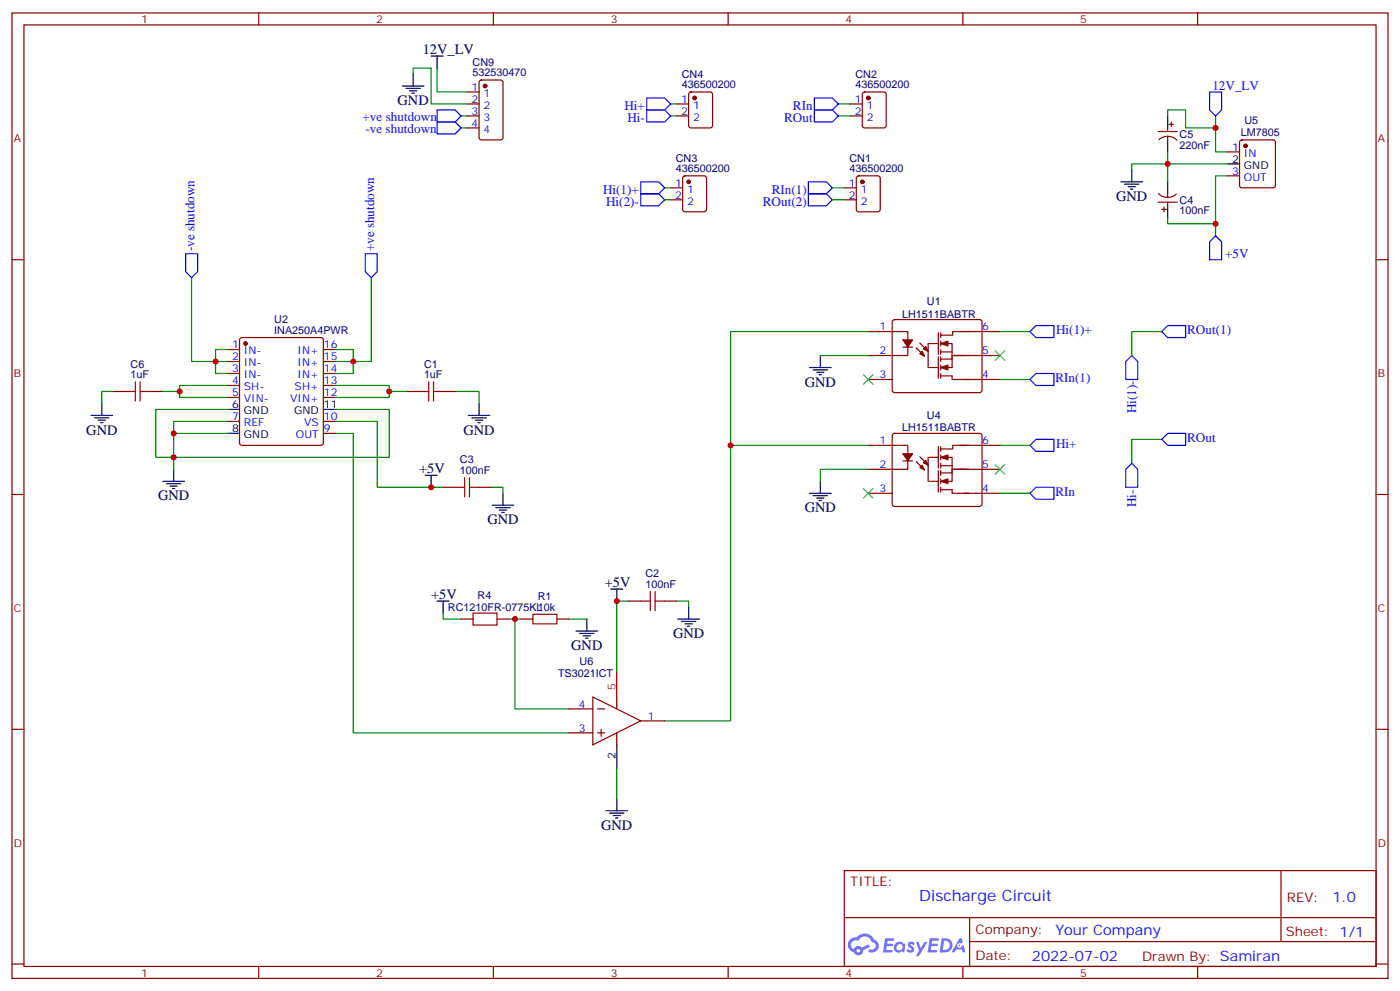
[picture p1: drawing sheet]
<svg xmlns="http://www.w3.org/2000/svg" width="412mm" height="292mm" viewBox="0 0 412 292" stroke-linecap="round" stroke-linejoin="round" font-family="sans-serif">
<g fill="none" stroke="#870000" stroke-width=".35">
<path d="M3.5 3.8h405.4v284.3h-405.4zM7.1 7.3h398.2v277.3h-398.2zM76.2 3.8v3.5M145.3 3.8v3.5M214.5 3.8v3.5M283.6 3.8v3.5M352.8 3.8v3.5M3.5 76.5h3.6M405.3 76.5h3.6M3.5 145.6h3.6M405.3 145.6h3.6M3.5 214.8h3.6"/>
<path d="M405.3 214.8h3.6M248.7 256.4h156.6v28.2h-156.6zM377.3 256.4v20.9M248.7 270.2h156.5M285.6 277.3h119.6M285.6 270.2v14.2M3.5 283.9h3.6M76.2 284.6v3.5M145.3 284.6v3.5M214.5 284.6v3.5M283.6 284.6v3.5M352.8 284.6v3.5"/>
<path d="M405.3 283.9h3.6"/>
</g>
<g fill="#5487ff">
<path d="M267.7 277.6a1.22 1.22 0 0 1 1.7 .2l-.4 .6a.47 .47 0 0 0-.3-.4 .47 .47 0 0 0-.5 .2l.1 .2a1.14 1.14 0 0 1 .8 1.8 1.14 1.14 0 0 1-1.9 0l-.2-.2 .5-.6 .7 .5a.29 .29 0 0 0 .3-.3 .29 .29 0 0 0-.2-.3 1.04 1.04 0 0 1-.6-1.7z"/>
<path d="M260.7 276.3h2.4l.3 .2-.2 .5-1.8 .1-.1 .8h1.5l.3 .4-.3 .4h-1.6l-.2 1.1h1.7l.2 .3-.2 .3-2.6 .1z"/>
<path d="M273.8 276.3h2.4l.3 .2-.1 .5-1.8 .1-.2 .8h1.6l.3 .4-.4 .4h-1.6l-.1 1.1h1.7l.2 .3-.2 .3-2.6 .1z"/>
<path d="M282.6 276.3h.7l.3 1.3-.6 .3a.69 .69 0 0 0-1 .3 .69 .69 0 0 0 .4 .9 .69 .69 0 0 0 .9-.6l.5-.2 .6 2.2h-.8l-.2-.9h-1.8l-.5 .9h-.8z"/>
<path d="M269.8 277.4h.8l.6 1.8 1.1-1.8h.9l-2.6 4.2h-.8l.9-1.5z"/>
<path d="M277.4 276.3l-.6 4.2h1.3a2.11 2.11 0 0 0 2.5-2.1 2.11 2.11 0 0 0-2.5-2.1zM278.1 277.1a1.39 1.39 0 0 1 1.7 1.4 1.39 1.39 0 0 1-1.8 1.3h-.3z"/>
<path d="M263.7 277.9a1.54 1.54 0 0 0-.1 2.2 1.54 1.54 0 0 0 2.2 .1l.6 .3 .3-2.3-.2-.3h-.4a1.49 1.49 0 0 0-2.4 0zM264 278.9a.94 .94 0 0 1 1.8 0 .94 .94 0 0 1-1.8 0z"/>
<path d="M250.4 276.7a2.18 2.18 0 0 0 1.1 3.7 1.44 1.44 0 0 0 1.6 .9 1.44 1.44 0 0 0 1.2-1.4l2-1.1-.5-.7-1.9 1a1.47 1.47 0 0 0-2.4 .4 1.39 1.39 0 0 1-.7-1.9 1.39 1.39 0 0 1 2-.5 2.12 2.12 0 0 1 2.2-1.3 2.12 2.12 0 0 1 1.9 1.7 1.14 1.14 0 0 1 1.1 1.4 1.14 1.14 0 0 1-1.7 .7 .43 .43 0 0 0-.5 .4 .43 .43 0 0 0 .4 .5 1.98 1.98 0 0 0 2.5-1.2 1.98 1.98 0 0 0-1.2-2.6 3.1 3.1 0 0 0-5.3-.6l-.9 .1zM252.3 280a.55 .55 0 0 1 1.1 0 .55 .55 0 0 1-1.1 0z"/>
<circle cx="282.6" cy="278.4" r=".26"/>
</g>
<g fill="none" stroke="#008700" stroke-width=".35">
<path d="M121.7 21.8v-1.8h5.3v10.6h10.6M128.8 20v7.1h8.8M135.8 34.1h1.8M135.8 37.7h1.8M197.6 34.1h1.7M197.6 30.6h1.7M246.9 34.1h3.6M246.9 30.6h3.6M344 34.1v-1.7h5.2v5.3h8.9M358.1 34.1v10.6h3.5M195.8 55.3h1.8M195.8 58.8h1.8"/>
<path d="M245.2 55.3h3.5M245.2 58.8h3.5M344 44.7v8.9M361.6 51.8h-3.5v17.6M361.6 48.3h-28.2v1.7M344 64.1v1.8h14.1M56.4 81.8v24.7h7.1v-3.6h3.5M109.4 81.8v24.7h-10.6M255.8 97.6h-40.6v33.6M294.6 97.6h8.8M342.2 97.6h-8.8v7.1M33.5 115.3h-3.5v3.5"/>
<path d="M52.9 115.3v1.8h14.1M67 106.5h-3.5v3.5h3.5M67 113.5h-14.1v1.8h-5.3M98.8 102.9h5.3v7.1h-5.3M98.8 113.5h15.9v1.8h5.2M114.7 115.3v1.8h-15.9M134.1 115.3h7v3.5M241.7 104.7h14.1M294.6 111.8h8.8M67 120.6h-21.1v14.1h68.8v-14.1h-15.9M67 127.6h-15.8v10.6M67 124.1h-15.8v3.5"/>
<path d="M98.8 124.1h12.3v19.4h19.4M98.8 127.6h5.3v88.2h63.5M255.8 131.2h-40.6v81.1h-19.4M255.8 138.2h-14.1v3.5M294.6 131.2h8.8M342.2 129.4h-8.8v7.1M144.6 143.5h3.6v1.8M294.6 145.3h8.8M185.2 177h-3.5v21.2M199.3 177h3.5v1.8M130.5 180.6v1.7h5.3M149.9 182.3h3.6"/>
<path d="M151.7 182.3v26.5h15.9M167.6 182.3h5.3M181.7 226.4v8.8"/>
</g>
<g fill="none" stroke="#870000" stroke-width=".35">
<path d="M137.6 30.6h3.5M137.6 34.1h3.5M137.6 27.1h3.5M137.6 37.7h3.5M141.3 23.8l.5-.2h5.7l.6 .4 .1 16.5-.5 .6-5.9 .1-.6-.5-.1-16.4zM199.3 30.6h3.5M199.3 34.1h3.5M203.1 27.3l.5-.2h5.6l.6 .4 .1 9.5-.5 .6-5.8 .1-.7-.5-.1-9.4zM250.5 30.6h3.5M250.5 34.1h3.5M254.2 27.3l.5-.2h5.6l.7 .4 .1 9.5-.5 .6-5.9 .1-.6-.5-.1-9.4zM341.1 38.7h5.7"/>
<path d="M344 37.7v1M344.3 36.6h1.4M345 35.9v1.4M197.6 55.3h3.5M197.6 58.8h3.5M201.3 52l.5-.2h5.6l.7 .4v9.5l-.4 .6-5.9 .1-.7-.5v-9.4zM248.7 55.3h3.5M248.7 58.8h3.5M252.5 52l.4-.2h5.7l.6 .4 .1 9.5-.5 .6-5.9 .1-.6-.5-.1-9.4zM341.1 59.5h5.7M341.3 57a3.8 3.8 0 0 0 5.2 .2M341.4 41.1a3.8 3.8 0 0 1 5.3 .2"/>
<path d="M344 40.1v1.1M344 57.1v1M344 59.5v1.1M361.6 44.7h3.5M361.6 51.8h3.5M365.4 41.4l.4-.2h9.2l.5 .2 .2 .5v12.7l-.2 .5-.5 .2h-9.2l-.5-.2-.2-.5v-12.7zM342.2 61.7h1.4M342.9 61v1.4M70.8 99.6l.5-.2h23.2l.5 .2 .2 .5v30.4l-.2 .5-.5 .2h-23.2l-.5-.3-.2-.4v-30.4zM255.8 97.6h11.6v7.1h-11.6M263.1 94.3l.4-.2h25.1l.5 .2 .2 .5v20.1l-.3 .5-.4 .2h-25.1l-.5-.2-.2-.5v-20.1zM276.4 98v6.4"/>
<path d="M277.1 98v1.4M282.6 97.6h12M284 97.6h-3.4v1.1h-3.5M33.5 115.3h3.5M44.1 115.3h3.5M67 102.9h3.6M67 106.5h3.6M67 110h3.6M67 113.5h3.6M67 117.1h3.6M95.2 102.9h3.6M95.2 106.5h3.6"/>
<path d="M95.2 110h3.6M95.2 113.5h3.6M95.2 117.1h3.6M119.9 115.3h3.6M130.5 115.3h3.6M255.8 111.8h7M266 102.2h2.8M269.9 102.4l2.4 2.5M270.9 101l2.5 2.5M273.4 101.2v7M273.6 108.2h2.8M273.6 101.2h2.8"/>
<path d="M276.4 105.1v6.3M277.1 110.7h3.4v1.1h14.1M277.1 101.2h3.4v3.5h3.5h-3.5v1.1h-3.4M277.1 100.5v1.4M277.1 102.9v1.5M277.1 105.1v1.4M277.1 107.5v1.4M277.1 110v1.4M277.1 103.6h3.4M280.5 104.7v3.5h-2.9M282.6 104.7h12M67 124.1h3.6"/>
<path d="M95.2 124.1h3.6M95.2 127.6h3.6M255.8 131.2h11.6v7h-11.6M263.1 127.8l.4-.2h25.1l.5 .2 .2 .5v20.1l-.3 .5-.4 .3h-25.1l-.5-.3-.2-.5v-20.1zM266 135.7h2.8M269.9 135.9l2.4 2.5M270.9 134.5l2.5 2.5M273.4 134.7v7M273.6 134.7h2.8M276.4 131.5v6.4M276.4 138.6v6.3M277.1 134.7h3.4v3.5h3.5h-3.5v1.1h-3.4"/>
<path d="M277.1 131.5v1.4M277.1 134v1.4M277.1 136.5v1.4M277.1 138.6v1.4M277.1 137.2h3.4M280.5 138.2v3.5h-2.9M282.6 138.2h12M282.6 131.2h12M284 131.2h-3.4v1h-3.5M130.5 143.5h3.6M141.1 143.5h3.5M255.8 145.3h7"/>
<path d="M273.6 141.7h2.8M277.1 144.2h3.4v1.1h14.1M277.1 141v1.5M277.1 143.5v1.4M185.2 177h3.5M195.8 177h3.5M135.8 182.3h3.5M146.4 182.3h3.5M153.5 182.3h3.5M164 182.3h3.6M167.6 215.8h7M167.6 208.8h7"/>
<path d="M174.6 205.2l14.1 7.1-14.1 7.1zM176 215.8h2.2M176 208.8h2.2M177.1 214.8v2.1M181.7 205.2v3.6M181.7 215.8v3.6M188.7 212.3h7.1"/>
</g>
<g fill="#870000" stroke="#870000" stroke-width=".35">
<path d="M277.1 141.7l2.1-.7v1.5z"/>
<path d="M277.1 134.7l2.1-.7v1.4z"/>
<path d="M272 136.3l.7-.7 .7 1.4z"/>
<path d="M270.9 137.7l.7-.7 .7 1.4z"/>
<path d="M266 133.6h2.8l-1.4 2.1z"/>
<path d="M277.1 108.2l2.1-.7v1.4z"/>
<path d="M277.1 101.2l2.1-.7v1.4z"/>
<path d="M272 102.8l.7-.7 .7 1.4z"/>
<path d="M270.9 104.2l.7-.7 .7 1.4z"/>
<path d="M266 100.1h2.8l-1.4 2.1z"/>
<circle cx="204.6" cy="28.9" r=".53"/>
<circle cx="255.8" cy="28.9" r=".53"/>
<circle cx="142.9" cy="25.3" r=".53"/>
<circle cx="72.3" cy="101.2" r=".53"/>
<circle cx="366.9" cy="43" r=".53"/>
<circle cx="254" cy="53.6" r=".53"/>
<circle cx="202.8" cy="53.6" r=".53"/>
</g>
<g fill="none" stroke="#00f" stroke-width=".35">
<path d="M128.8 32.4h5.3l1.7 1.7-1.7 1.8h-5.3zM128.8 35.9h5.3l1.7 1.8-1.7 1.7h-5.3zM190.5 32.4h5.3l1.8 1.7-1.8 1.8h-5.3zM190.5 28.9h5.3l1.8 1.7-1.8 1.8h-5.3zM239.9 32.4h5.3l1.7 1.7-1.7 1.8h-5.3zM239.9 28.9h5.3l1.7 1.7-1.7 1.8h-5.3zM356.3 27.1h3.5v5.3l-1.7 1.7-1.8-1.7zM188.7 53.6h5.3l1.8 1.7-1.8 1.8h-5.3zM188.7 57.1h5.3l1.8 1.7-1.8 1.8h-5.3zM238.1 53.6h5.3l1.8 1.7-1.8 1.8h-5.3zM238.1 57.1h5.3l1.8 1.7-1.8 1.8h-5.3zM54.7 74.7h3.5v5.3l-1.8 1.8-1.7-1.8z"/>
<path d="M107.6 74.7h3.5v5.3l-1.7 1.8-1.8-1.8zM358.1 69.4l1.7 1.8v5.3h-3.5v-5.3zM303.4 97.6l1.8-1.7h5.2v3.5h-5.2zM342.2 97.6l1.8-1.7h5.2v3.5h-5.2zM303.4 111.8l1.8-1.8h5.2v3.5h-5.2zM333.4 104.7l1.7 1.8v5.3h-3.5v-5.3zM303.4 131.2l1.8-1.8h5.2v3.5h-5.2zM333.4 136.5l1.7 1.7v5.3h-3.5v-5.3zM342.2 129.4l1.8-1.8h5.2v3.6h-5.2zM303.4 145.3l1.8-1.8h5.2v3.5h-5.2z"/>
</g>
<g fill="none" stroke="#000" stroke-width=".35">
<path d="M127 16.5h3.5M128.8 16.5v3.5M118.5 25.3h6.4M119.6 26h4.2M120.6 26.7h2.2M121.4 27.4h.7M121.7 21.8v3.5M344 34.1v3.6M330.2 53.6h6.3M331.3 54.3h4.2M332.3 55h2.1M333 55.7h.7"/>
<path d="M333.4 50v3.6M344 41.2v3.5M344 53.6v3.5M361.6 48.3h3.5M344 60.6v3.5M30 118.8v3.5M141.1 118.8v3.5M238.5 108.2h6.3M239.5 108.9h4.3M240.6 109.6h2.1M241.3 110.3h.7M241.7 104.7v3.5"/>
<path d="M26.8 122.3h6.4M27.9 123h4.2M28.9 123.8h2.1M29.6 124.5h.7M51.2 138.2v3.5M67 120.6h3.6M67 127.6h3.6M95.2 120.6h3.6M125.2 140h3.6M127 140v3.5M137.9 122.3h6.4M139 123h4.2"/>
<path d="M140.1 123.8h2.1M140.8 124.5h.7M48 141.7h6.3M49 142.5h4.3M50.1 143.2h2.1M50.8 143.9h.7M145 148.8h6.3M146 149.5h4.3M147.1 150.2h2.1M147.8 150.9h.7M148.2 145.3v3.5M238.5 145.3h6.3"/>
<path d="M239.5 146h4.3M240.6 146.7h2.1M241.3 147.4h.7M241.7 141.7v3.6M128.8 177h3.5M130.5 177v3.6M179.9 173.5h3.5M181.7 173.5v3.5M202.8 178.8v3.5M169.7 185.8h6.3M170.7 186.5h4.3M171.8 187.3h2.1"/>
<path d="M172.5 188h.7M172.9 182.3v3.5M199.7 182.3h6.3M200.7 183h4.3M201.8 183.7h2.1M202.5 184.4h.7M181.7 219.4v7M178.5 238.8h6.4M179.6 239.5h4.2M181.7 235.2v3.6M180.6 240.2h2.1M181.3 240.9h.7"/>
</g>
<g fill="none" stroke="#a10000" stroke-width=".35">
<path d="M37 115.3h2.9M39.9 112.5v5.6M41.3 115.3h2.8M41.3 112.5v5.6M123.5 115.3h2.8M126.3 112.5v5.6M127.7 115.3h2.8M127.7 112.5v5.6M134.1 143.5h2.8M136.9 140.7v5.6M138.3 143.5h2.8M138.3 140.7v5.6"/>
<path d="M188.7 177h2.9M191.6 174.2v5.6M193 177h2.8M193 174.2v5.6M139.3 180.6h7.1v3.5h-7.1zM157 180.9h7v2.8h-7z"/>
</g>
<path d="M254.4 110.3l2.8 2.9M257.2 110.3l-2.8 2.9M293.2 103.3l2.8 2.8M296 103.3l-2.8 2.8M293.2 136.8l2.8 2.8M296 136.8l-2.8 2.8M254.4 143.9l2.8 2.8M257.2 143.9l-2.8 2.8" fill="none" stroke="#3c3" stroke-width=".35"/>
<path d="M181.7 198.2v7" fill="none" stroke="#f00" stroke-width=".35"/>
<g fill="#c00">
<circle cx="151.7" cy="182.3" r=".88"/>
<circle cx="51.2" cy="127.6" r=".88"/>
<circle cx="52.9" cy="115.3" r=".88"/>
<circle cx="104.1" cy="106.5" r=".88"/>
<circle cx="63.5" cy="106.5" r=".88"/>
<circle cx="114.7" cy="115.3" r=".88"/>
<circle cx="51.2" cy="134.7" r=".88"/>
<circle cx="127" cy="143.5" r=".88"/>
<circle cx="358.1" cy="65.9" r=".88"/>
<circle cx="358.1" cy="37.7" r=".88"/>
<circle cx="344" cy="48.3" r=".88"/>
<circle cx="181.7" cy="177" r=".88"/>
<circle cx="215.2" cy="131.2" r=".88"/>
</g>
<text font-size="4.6" fill="#00f" x="270.8" y="265.4">Discharge Circuit</text>
<g font-size="4.2">
<text x="124.5" y="15.8">12V_LV</text>
<text x="117.1" y="31">GND</text>
<text x="328.8" y="59.2">GND</text>
<text x="237.1" y="113.9">GND</text>
<text x="25.4" y="128">GND</text>
<text x="136.5" y="128">GND</text>
<text x="123.5" y="139.3">+5V</text>
<text x="46.6" y="147.4">GND</text>
<text x="143.6" y="154.4">GND</text>
<text x="237.1" y="150.9">GND</text>
<text x="178.2" y="172.8">+5V</text>
<text x="127" y="176.3">+5V</text>
<text x="168.3" y="191.5">GND</text>
<text x="198.3" y="188">GND</text>
<text x="177.1" y="244.4">GND</text>
</g>
<g font-size="4.2" fill="#00f">
<text x="392.5" y="265.7">1.0</text>
<text x="310.9" y="275.2">Your Company</text>
<text x="304" y="283">2022-07-02</text>
</g>
<g font-size="3.9" fill="#00f">
<text x="357.1" y="26.6">12V_LV</text>
<text x="106.8" y="35.8">+ve shutdown</text>
<text x="183.9" y="32.4">Hi+</text>
<text x="184.8" y="35.9">Hi-</text>
<text x="231" y="35.9">ROut</text>
<text x="233.6" y="32.4">RIn</text>
<text x="107.7" y="39.3">-ve shutdown</text>
<text x="177.7" y="57.1">Hi(1)+</text>
<text x="227.3" y="57.1">RIn(1)</text>
<text x="178.5" y="60.6">Hi(2)-</text>
<text x="224.7" y="60.6">ROut(2)</text>
<text x="57.3" y="74.1" transform="rotate(-90 57.3 74.1)">-ve shutdown</text>
<text x="110.2" y="74.1" transform="rotate(-90 110.2 74.1)">+ve shutdown</text>
<text x="360.9" y="76.1">+5V</text>
<text x="311.1" y="98.5">Hi(1)+</text>
<text x="349.7" y="98.4">ROut(1)</text>
<text x="310.9" y="112.5">RIn(1)</text>
<text x="334.6" y="121.7" transform="rotate(-90 334.6 121.7)">Hi(1)-</text>
<text x="349.7" y="130.1">ROut</text>
<text x="311.1" y="132">Hi+</text>
<text x="310.9" y="146">RIn</text>
<text x="334.7" y="149.4" transform="rotate(-90 334.7 149.4)">Hi-</text>
</g>
<g font-size="3.9" fill="#800">
<text x="250.5" y="261">TITLE:</text>
<text x="379.1" y="265.7">REV:</text>
<text x="287.4" y="275.2">Company:</text>
<text x="378.7" y="275.8">Sheet: 1/1</text>
<text x="287.4" y="282.9">Date:</text>
<text x="336.4" y="282.9">Drawn By: Samiran</text>
</g>
<g font-size="3.2" fill="#800">
<text x="41.6" y="6.8">1</text>
<text x="110.8" y="6.8">2</text>
<text x="179.9" y="6.8">3</text>
<text x="249.1" y="6.8">4</text>
<text x="318.2" y="6.8">5</text>
<text x="4.1" y="41.9">A</text>
<text x="405.9" y="41.9">A</text>
<text x="4.1" y="111.1">B</text>
<text x="405.9" y="111.1">B</text>
<text x="4.1" y="180.2">C</text>
<text x="405.9" y="180.2">C</text>
<text x="4.1" y="249.3">D</text>
<text x="405.9" y="249.3">D</text>
<text x="41.6" y="287.6">1</text>
<text x="110.8" y="287.6">2</text>
<text x="179.9" y="287.6">3</text>
<text x="249.1" y="287.6">4</text>
<text x="318.2" y="287.6">5</text>
</g>
<g font-size="3.2" fill="#000080">
<text x="139.2" y="22.5">532530470</text>
<text x="139.2" y="19.4">CN9</text>
<text x="200.8" y="23">CN4</text>
<text x="252" y="23">CN2</text>
<text x="200.8" y="26">436500200</text>
<text x="252" y="26">436500200</text>
<text x="347.5" y="40.7">C5</text>
<text x="365.5" y="40.1">LM7805</text>
<text x="366.6" y="36.6">U5</text>
<text x="199.1" y="47.7">CN3</text>
<text x="250.2" y="47.7">CN1</text>
<text x="347.5" y="43.7">220nF</text>
<text x="199.1" y="50.7">436500200</text>
<text x="250.2" y="50.7">436500200</text>
<text x="347.5" y="60">C4</text>
<text x="347.5" y="63.1">100nF</text>
<text x="273.1" y="89.7">U1</text>
<text x="80.8" y="95.1">U2</text>
<text x="265.7" y="93.5">LH1511BABTR</text>
<text x="80.8" y="98.4">INA250A4PWR</text>
<text x="38.5" y="111.4">1uF</text>
<text x="38.5" y="108.3">C6</text>
<text x="124.9" y="111.4">1uF</text>
<text x="124.9" y="108.3">C1</text>
<text x="273.1" y="123.3">U4</text>
<text x="265.7" y="127">LH1511BABTR</text>
<text x="135.5" y="136.5">C3</text>
<text x="135.5" y="139.6">100nF</text>
<text x="190.2" y="173.1">100nF</text>
<text x="190.2" y="170">C2</text>
<text x="131.9" y="179.9">RC1210FR-0775KL10k</text>
<text x="140.7" y="176.5">R4</text>
<text x="158.4" y="176.6">R1</text>
<text x="170.7" y="195.8">U6</text>
<text x="164.4" y="199.4">TS3021ICT</text>
</g>
<g font-size="3.2" fill="#00f">
<text x="138.9" y="26.7">1</text>
<text x="142.4" y="28.5">1</text>
<text x="138.9" y="30.3">2</text>
<text x="138.9" y="33.8">3</text>
<text x="142.4" y="32">2</text>
<text x="142.4" y="35.6">3</text>
<text x="200.7" y="30.3">1</text>
<text x="200.7" y="33.8">2</text>
<text x="204.2" y="32">1</text>
<text x="204.2" y="35.6">2</text>
<text x="251.8" y="30.3">1</text>
<text x="251.8" y="33.8">2</text>
<text x="255.3" y="32">1</text>
<text x="255.3" y="35.6">2</text>
<text x="138.9" y="37.3">4</text>
<text x="142.4" y="39.1">4</text>
<text x="362.9" y="44.4">1</text>
<text x="366.4" y="46.1">IN</text>
<text x="362.9" y="51.4">3</text>
<text x="366.4" y="53.2">OUT</text>
<text x="198.9" y="55">1</text>
<text x="198.9" y="58.5">2</text>
<text x="202.4" y="56.7">1</text>
<text x="250" y="55">1</text>
<text x="250" y="58.5">2</text>
<text x="253.5" y="56.7">1</text>
<text x="202.4" y="60.3">2</text>
<text x="253.5" y="60.3">2</text>
<text x="259" y="97.3">1</text>
<text x="289.3" y="97.3">6</text>
<text x="68.4" y="102.6">1</text>
<text x="68.4" y="106.1">2</text>
<text x="71.9" y="104.4">IN-</text>
<text x="71.9" y="107.9">IN-</text>
<text x="87.6" y="107.9">IN+</text>
<text x="87.6" y="104.4">IN+</text>
<text x="95.4" y="106.1">15</text>
<text x="95.4" y="102.6">16</text>
<text x="259" y="104.4">2</text>
<text x="289.3" y="104.4">5</text>
<text x="68.4" y="109.6">3</text>
<text x="68.4" y="113.2">4</text>
<text x="71.9" y="111.4">IN-</text>
<text x="87.6" y="111.4">IN+</text>
<text x="95.4" y="113.2">13</text>
<text x="95.4" y="109.6">14</text>
<text x="259" y="111.4">3</text>
<text x="289.3" y="111.4">4</text>
<text x="68.4" y="116.7">5</text>
<text x="71.9" y="114.9">SH-</text>
<text x="71.9" y="118.5">VIN-</text>
<text x="85.5" y="118.5">VIN+</text>
<text x="86.8" y="114.9">SH+</text>
<text x="95.4" y="116.7">12</text>
<text x="68.4" y="123.8">7</text>
<text x="71.9" y="125.5">REF</text>
<text x="89.6" y="125.5">VS</text>
<text x="95.4" y="123.8">10</text>
<text x="87.2" y="129">OUT</text>
<text x="95.4" y="127.3">9</text>
<text x="259" y="130.8">1</text>
<text x="289.3" y="130.8">6</text>
<text x="259" y="137.9">2</text>
<text x="289.3" y="137.9">5</text>
<text x="259" y="144.9">3</text>
<text x="289.3" y="144.9">4</text>
<text x="170.5" y="208.4">4</text>
<text x="170.5" y="215.5">3</text>
<text x="190.9" y="211.9">1</text>
</g>
<g font-size="3.2">
<text x="362.9" y="47.9">2</text>
<text x="366.4" y="49.7">GND</text>
<text x="68.4" y="120.2">6</text>
<text x="71.9" y="122">GND</text>
<text x="86.7" y="122">GND</text>
<text x="95.4" y="120.2">11</text>
<text x="68.4" y="127.3">8</text>
<text x="71.9" y="129">GND</text>
<text x="181.3" y="223.5" transform="rotate(-90 181.3 223.5)">2</text>
</g>
<text font-size="3.2" fill="#f00" x="181.3" y="203.1" transform="rotate(-90 181.3 203.1)">5</text>
</svg>
